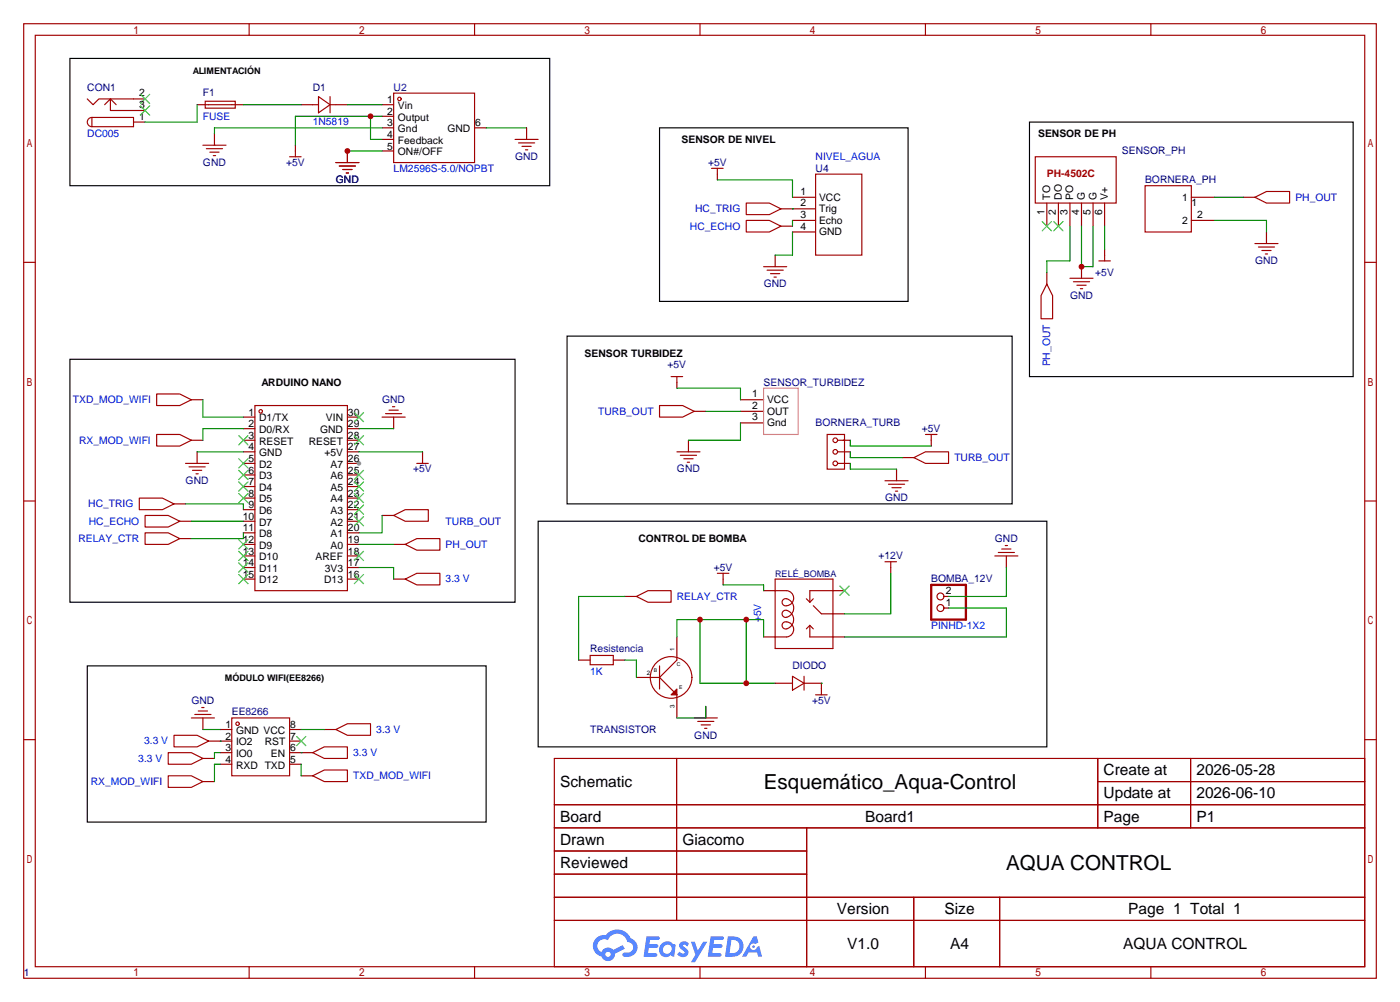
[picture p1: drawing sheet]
<svg xmlns="http://www.w3.org/2000/svg" width="308mm" height="220mm" viewBox="0 0 308 220" stroke-linecap="round" stroke-linejoin="round" font-family="sans-serif">
<g fill="none" stroke="#a10000" stroke-width=".25">
<path d="M5.2 5.2h297.2v209.6h-297.2zM7.7 7.7h292.1v204.5h-292.1zM54.7 5.2v2.5M104.3 5.2v2.5M153.8 5.2v2.5M203.3 5.2v2.5M252.9 5.2v2.5M5.2 57.6h2.5M299.8 57.6h2.6M5.2 110h2.5M299.8 110h2.6M5.2 162.4h2.5"/>
<path d="M121.8 166.5h178v45.7h-178zM121.8 176.7h178M148.7 166.5v35.6M241.2 166.5v15.2M241.2 171.6h58.6M261.6 166.5v15.2M299.8 162.4h2.6M121.8 181.7h178M121.8 186.8h55.4M121.8 197h178M121.8 191.9h55.4M177.2 181.7v30.5"/>
<path d="M200.8 197v15.2M219.6 197v15.2M54.7 212.2v2.6M104.3 212.2v2.6M121.8 202.1h178M153.8 212.2v2.6M203.3 212.2v2.6M252.9 212.2v2.6"/>
</g>
<g fill="#5487ff">
<path d="M149.5 206.9a1.3 1.3 0 0 1 1.9 .3l-.4 .6a.54 .54 0 0 0-1-.2l.2 .2a1.28 1.28 0 0 1 .8 2 1.53 1.53 0 0 1-2.2-.3l.5-.6 .8 .5a.31 .31 0 0 0 .3-.3 .31 .31 0 0 0-.2-.4 1.12 1.12 0 0 1-.7-1.8z"/>
<path d="M151.8 206.7h.8l.7 2 1.2-2h.9l-2.7 4.5h-.9l1-1.6z"/>
<path d="M142 205.5h2.3a.46 .46 0 0 1 .5 .1 .46 .46 0 0 1 .1 .5l-.3 .2h-1.8l-.1 1h1.6a.4 .4 0 0 1 .3 .4 .4 .4 0 0 1-.4 .4h-1.6l-.2 1.2 1.4-.1a.46 .46 0 0 1 .5 .1 .46 .46 0 0 1 .1 .5l-.4 .2h-2.6z"/>
<path d="M156.1 205.5h2.3a.47 .47 0 0 1 .5 .1 .47 .47 0 0 1 .1 .5l-.3 .2h-1.8l-.1 1h1.6a.4 .4 0 0 1 .4 .4 .4 .4 0 0 1-.5 .4h-1.6l-.2 1.1h1.4a.46 .46 0 0 1 .5 .1 .46 .46 0 0 1 .1 .5l-.4 .2h-2.6z"/>
<path d="M165.5 205.6h.8l.3 1.3-.6 .3a.75 .75 0 0 0-1.1 .3 .75 .75 0 0 0 .5 1.1 .75 .75 0 0 0 .9-.7l.5-.3 .6 2.4h-.8l-.3-.9h-1.8l-.5 .9h-1z"/>
<path d="M159.9 205.6l-.6 4.4h1.4a2.27 2.27 0 0 0 2.7-2.3 2.27 2.27 0 0 0-2.7-2.1zM160.7 206.3a1.5 1.5 0 0 1 1.8 1.6 1.5 1.5 0 0 1-1.9 1.3h-.3z"/>
<path d="M145.4 207.2a1.6 1.6 0 0 0-.4 2.3 1.6 1.6 0 0 0 2.3 .2l.8 .3 .3-2.4-.1-.3-.5-.1a1.58 1.58 0 0 0-2.4 0zM146 207.7a.98 .98 0 0 1 1.6 .4 .98 .98 0 0 1-1.1 1.3 .94 .94 0 0 1-.9-.7 .94 .94 0 0 1 .4-1z"/>
<path d="M131 206a2.37 2.37 0 0 0 1.1 4 1.54 1.54 0 0 0 1.8 1 1.54 1.54 0 0 0 1.2-1.6l2.2-1.1-.5-.8-2.1 1a1.57 1.57 0 0 0-2.6 .5 1.5 1.5 0 0 1-.7-2.1 1.5 1.5 0 0 1 2.2-.5 2.23 2.23 0 0 1 2.3-1.4 2.23 2.23 0 0 1 2 1.8 1.16 1.16 0 0 1 1.2 1.1 1.16 1.16 0 0 1-1.1 1.2h-.7a.47 .47 0 0 0-.5 .4 .47 .47 0 0 0 .4 .5 2.17 2.17 0 0 0 2.5-.9 2.17 2.17 0 0 0-.4-2.7l-.7-.4a3.2 3.2 0 0 0-5.5-.7l-1.1 .1zM133 209.5a.6 .6 0 0 1 1.2 0 .6 .6 0 0 1-1.2 0z"/>
<circle cx="165.6" cy="207.8" r=".28"/>
</g>
<g fill="none" stroke="#870000" stroke-width=".25">
<path d="M29.3 26.8h2.6M29.3 21.7h2.6M29.3 24.3h2.6M43.3 23h2.5M50.9 23h2.6M64.9 31.9v1.2M66.2 23h2.5M73.8 23h2.5M83.9 23h2.6M83.9 25.5h2.6M83.9 28.1h2.6M83.9 30.6h2.6"/>
<path d="M83.9 33.1h2.6M104.3 28.1h2.5M157.6 38.2v1.3M170.3 56v2.5M171.6 45.8h7.6M171.6 49.7h2.5M174.1 50.9h5.1M174.1 48.4h5.1M174.1 43.3h5.1M230 44.6v5.1M230 59.8v2.6M232.5 44.6v5.1"/>
<path d="M235.1 44.6v5.1M237.6 44.6v5.1M237.6 58.5v2.6M240.2 44.6v5.1M242.7 44.6v5.1M242.7 54.7v1.3M92.8 99.2v1.3M162.7 87.8h5.1M162.7 90.3h5.1M162.7 92.8h5.1M38.2 110.6h2.6M39.5 114.4h2.5"/>
<path d="M167.8 139.8h2.5M167.8 129.7h2.5M183 139.8h2.5M183 134.7h2.5M183 129.7h2.5M207.4 133.5h1M207.4 130.9h1"/>
<circle cx="206.6" cy="133.5" r=".76"/>
<circle cx="206.6" cy="130.9" r=".76"/>
</g>
<path d="M30.9 20.7l2 2M30.9 23.2l2 2.1M32.9 20.7l-2 2M32.9 23.2l-2 2.1M229 48.6l2 2.1M231 48.6l-2 2.1M231.5 48.6l2.1 2.1M233.6 48.6l-2.1 2.1M184.5 128.7l2.1 2M186.6 128.7l-2.1 2" fill="none" stroke="#3c3" stroke-width=".25"/>
<g fill="none" stroke="#a10000" stroke-width=".25">
<path d="M19.2 21.7l1.2 1.3 1.3-1.3h7.6M20.2 25.8h9.1v2h-9.1zM20.2 25.8a1.02 1.02 0 0 0-1 1 1.02 1.02 0 0 0 1 1M23 23l1.3-1.3v2.6h5M24.3 21.7l1.2 1.3M45.1 22.2h6.6v1.5h-6.6zM45.8 23h5.1M63.6 34.4h2.6M64.9 33.1v1.3M68.7 23h1.3M70 21.2l2.5 1.8-2.5 1.8zM72.5 23h1.3"/>
<path d="M72.5 21.2v3.6M86.5 20.4h17.8v15.3h-17.8zM156.3 37h2.6M157.6 37v1.2M179.2 38.2h10.2v17.8h-10.2zM227.5 34.4h17.7v10.2h-17.7zM164 44.6h5l2.6 1.2-2.6 1.3h-5zM164 48.4h5l2.6 1.3-2.6 1.2h-5zM167.8 58.5h5M168.5 59.3h3.6M241.4 57.3h2.6M242.7 56v1.3"/>
<path d="M169.3 60.1h2M170.1 60.8h.5M230 62.4l1.3 2.5v5.1h-2.6v-5.1zM235.1 61.1h5.1M235.8 61.8h3.6M236.6 62.6h2M237.4 63.4h.5M30.6 109.3h5.1l2.5 1.3-2.5 1.3h-5.1zM31.9 113.2h5.1l2.5 1.2-2.5 1.3h-5.1zM91.6 101.7h2.5M92.8 100.5v1.2M170.3 129.7h2.5a1.64 1.64 0 0 1 1.5 2 1.64 1.64 0 0 1-2.2 1.1 .83 .83 0 0 1 0-1.2 .83 .83 0 0 1 1.2 0 2.06 2.06 0 0 1 1 2.3 2.06 2.06 0 0 1-1.9 1.6 .82 .82 0 0 1-.4-1.2 .82 .82 0 0 1 1.2-.2 2.06 2.06 0 0 1 1.1 2.3 2.06 2.06 0 0 1-1.9 1.6 .79 .79 0 0 1-.5-.9 .79 .79 0 0 1 .9-.6 1.66 1.66 0 0 1 1.6 1.7 1.66 1.66 0 0 1-1.6 1.6h-2.5"/>
<path d="M170.3 127.1h12.7v15.3h-12.7zM177.2 131.4l.7 .8M177.9 137.3v2.5h5.1M177.9 137.3l.8 .7M177.9 137.3l-.7 .7M178.7 133l1.8 1.7h2.5M178.7 131.4l-.8 .8M183 129.7h-5.1v2.5"/>
<circle cx="87.8" cy="21.7" r=".38"/>
</g>
<path d="M204.6 128.4h7.6v7.6h-7.6z" fill="none" stroke="#a10000" stroke-width=".51"/>
<path d="M167.8 85.2h7.6v10.2h-7.6z" fill="none" stroke="#f69" stroke-width=".25"/>
<path d="M43.3 23v3.8h-11.4M53.5 23h12.7M76.3 23h7.6M106.8 28.1h8.9M157.6 39.5h16.5v3.8M174.1 45.8h.1M174.1 48.4v1.3M174.1 50.9v5.1h-3.8M237.6 49.7v8.8h2.6v-8.8M40.8 110.6h12.7v1.3" fill="none" stroke="#008700" stroke-width=".25"/>
<path d="M15.4 12.8h105.4v28h-105.4z" fill="none" stroke="#000" stroke-width=".25"/>
<circle cx="237.6" cy="58.5" r=".63" fill="#c00"/>
<path d="M81.4 25.5v5.1h2.5M83.9 25.5h-19v6.4M235.1 49.7v7.6h-5.1v2.5M242.7 49.7v5M148.7 85.2h14v2.6M155.1 90.3h7.6M162.7 92.8v3.8h-11.4M83.9 113.2v3.8h-5M158.9 128.4h8.9v1.3M195.7 125.9v8.8h-10.2M208.4 133.5h12.7v6.3h-35.6M221.1 124.6v6.3h-12.7" fill="none" stroke="#008700" stroke-width=".25"/>
<path d="M47.1 29.3v2.6M115.7 28.1v2.5M43.3 99.2v2.5M86.5 91.6v2.5M148.7 83.9v1.3M151.3 96.6v2.6M152.5 90.3h2.6M83.9 113.2h2.6M86.5 119.5h2.5M158.9 127.1v1.3M195.7 124.6v1.3M221.1 122v2.6" fill="none" stroke="#870000" stroke-width=".25"/>
<g fill="none" stroke="#a10000" stroke-width=".25">
<path d="M44.6 31.9h5.1M45.3 32.6h3.6M46.1 33.4h2M46.9 34.2h.5M113.2 30.6h5M113.9 31.4h3.6M114.7 32.1h2M115.4 32.9h.6M83.9 91.6h5.1M84.7 90.8h3.6M85.5 90h2M86.2 89.3h.5"/>
<path d="M144.9 89h5.1l2.5 1.3-2.5 1.3h-5.1zM147.4 82.7h2.6M148.7 99.2h5.1M148.7 82.7v1.2M149.5 99.9h3.5M40.8 101.7h5M41.5 102.5h3.6M42.3 103.3h2M43.1 104h.5M86.5 113.2l2.5-1.3h5.1v2.5h-5.1zM89 119.5l2.6-1.3h5v2.6h-5zM150.2 100.7h2.1"/>
<path d="M151 101.5h.5M220.9 119.8h.5M157.6 125.9h2.5M158.9 125.9v1.2M194.4 123.3h2.6M195.7 123.3v1.3M218.6 122h5M219.3 121.3h3.6M220.1 120.5h2"/>
</g>
<path d="M144.9 28.1h54.6v38.1h-54.6z" fill="none" stroke="#000" stroke-width=".25"/>
<circle cx="81.4" cy="25.5" r=".63" fill="#c00"/>
<path d="M76.3 33.1h7.6M83.9 28.1h-36.8v1.2" fill="none" stroke="#008700" stroke-width=".25"/>
<path d="M76.3 33.1v2.6" fill="none" stroke="#870000" stroke-width=".25"/>
<path d="M73.8 35.7h5.1M74.5 36.4h3.6M75.3 37.2h2M76.1 38h.5" fill="none" stroke="#a10000" stroke-width=".25"/>
<circle cx="76.3" cy="33.1" r=".63" fill="#c00"/>
<g fill="none" stroke="#870000" stroke-width=".25">
<path d="M261.7 43.3h5.1M261.7 48.4h5.1M273.2 43.3h2.5M278.3 50.9v2.6M185.5 99.2h1.3M185.5 96.6h1.3M204.6 96.6v1.3M185.5 101.7h1.3M197 103v2.5M198.2 100.5h2.6M148.7 139.8v5.1M139.8 148.7h5.1"/>
<path d="M148.7 152.5v5.1M155.1 155.1v2.5"/>
</g>
<g fill="none" stroke="#a10000" stroke-width=".25">
<path d="M251.6 40.8h10.1v10.1h-10.1zM275.7 43.3l2.6-1.3h5v2.6h-5zM275.7 53.5h5.1M276.5 54.2h3.5M277.2 55h2.1M278 55.8h.5M181.7 95.4h3.8v7.6h-3.8zM184 96.6h1.5h-.2M184 99.2h1.5M203.3 95.4h2.6M204.6 95.4v1.2M184 101.7h1.5"/>
<path d="M194.4 105.5h5.1M195.2 106.3h3.6M196 107.1h2M196.7 107.8h.5M200.8 100.5l2.5-1.3h5.1v2.5h-5.1zM144.9 146.2v5.1M148.7 144.9l-3.8 3.8 3.8 3.8M152.5 157.6h5.1M153.3 158.4h3.5M154.1 159.1h2M154.8 159.9h.5"/>
<circle cx="183.5" cy="96.6" r=".51"/>
<circle cx="183.5" cy="99.2" r=".51"/>
<circle cx="183.5" cy="101.7" r=".51"/>
<circle cx="147.4" cy="148.7" r="4.6"/>
</g>
<path d="M266.8 48.4h11.5v2.5M266.8 43.3h6.4M186.8 96.6v1.3h17.8M186.8 99.2v1.3h11.4M186.8 101.7v1.3h10.2M148.7 139.8v-3.8h19.1v3.8M153.8 136v14h16.5M164 136v14M155.1 155.1v2.5h-6.4" fill="none" stroke="#008700" stroke-width=".25"/>
<path d="M147.4 152.5l1.3-1.2v1.2z" fill="#a10000" stroke="#a10000" stroke-width=".25"/>
<g fill="#c00">
<circle cx="164" cy="136" r=".63"/>
<circle cx="164" cy="150" r=".63"/>
<circle cx="153.8" cy="136" r=".63"/>
</g>
<path d="M56 89h20.3v40.7h-20.3zM31.9 117h5.1l2.5 1.2-2.5 1.3h-5.1zM139.8 130.9l2.6-1.2h5v2.5h-5zM129.7 143.9h5v2h-5zM174.1 148.5l2.6 1.5-2.6 1.5zM176.7 148.5v3M179.2 152.5h2.5M180.5 151.3v1.2" fill="none" stroke="#a10000" stroke-width=".25"/>
<g fill="none" stroke="#870000" stroke-width=".25">
<path d="M53.5 91.6h2.5M53.5 94.1h2.5M53.5 96.6h2.5M53.5 99.2h2.5M39.5 118.2h2.5M53.5 101.7h2.5M53.5 104.3h2.5M53.5 106.8h2.5M53.5 109.3h2.5M53.5 111.9h2.5M53.5 114.4h2.5M53.5 117h2.5"/>
<path d="M53.5 119.5h2.5M76.3 101.7h2.6M76.3 104.3h2.6M76.3 106.8h2.6M76.3 109.3h2.6M76.3 111.9h2.6M76.3 114.4h2.6M76.3 117h2.6M76.3 119.5h2.6M53.5 122h2.5M53.5 124.6h2.5M53.5 127.1h2.5"/>
<path d="M76.3 122h2.6M76.3 124.6h2.6M76.3 127.1h2.6M137.3 130.9h2.5M127.1 144.9h2.6M134.7 144.9h2.6M170.3 150h3.8M176.7 150h3.8v1.3"/>
</g>
<path d="M137.3 130.9h-10.2v14M137.3 144.9h2.5v3.8M180.5 150h.1" fill="none" stroke="#008700" stroke-width=".25"/>
<path d="M226.2 26.8h71.1v55.9h-71.1zM124.6 73.8h97.8v36.8h-97.8zM118.2 114.4h111.8v49.6h-111.8z" fill="none" stroke="#000" stroke-width=".25"/>
<g fill="none" stroke="#3c3" stroke-width=".25">
<path d="M52.5 95.6l2 2.1M54.5 95.6l-2 2.1M52.5 100.7l2 2M52.5 103.3l2 2M52.5 105.8l2 2M52.5 108.3l2 2.1M52.5 118.5l2 2M54.5 100.7l-2 2M54.5 103.3l-2 2M54.5 105.8l-2 2M54.5 108.3l-2 2.1M54.5 118.5l-2 2"/>
<path d="M77.9 113.4l2 2M77.9 110.9l2 2M77.9 108.3l2 2.1M77.9 105.8l2 2M77.9 103.3l2 2M79.9 113.4l-2 2M79.9 110.9l-2 2M79.9 108.3l-2 2.1M79.9 105.8l-2 2M79.9 103.3l-2 2M52.5 121l2 2.1M52.5 123.6l2 2"/>
<path d="M52.5 126.1l2 2M54.5 121l-2 2.1M54.5 123.6l-2 2M54.5 126.1l-2 2M77.9 121l2 2.1M77.9 126.1l2 2M79.9 126.1l-2 2M79.9 121l-2 2.1"/>
</g>
<circle cx="78.9" cy="101.7" r=".51" fill="#999"/>
<g fill="none" stroke="#870000" stroke-width=".25">
<path d="M42 96.6h2.6M42 87.8h2.6M76.3 99.2h2.6M76.3 96.6h2.6M76.3 94.1h2.6M76.3 91.6h2.6M86.5 127.1h2.5M44.6 157.6v2.5M44.6 166.5h2.5M44.6 171.6h2.5M45.8 162.7h5.1M48.4 160.1h2.5"/>
<path d="M48.4 165.2h2.5M48.4 167.8h2.5M63.6 160.1h2.6M63.6 162.7h2.6M63.6 165.2h5.1M63.6 167.8h2.6M66.2 170.3h2.5M71.2 160.1h2.6"/>
</g>
<path d="M77.9 95.6l2 2.1M77.9 90.6l2 2M79.9 95.6l-2 2.1M79.9 90.6l-2 2M65.2 161.7l2 2M67.2 161.7l-2 2" fill="none" stroke="#3c3" stroke-width=".25"/>
<g fill="none" stroke="#a10000" stroke-width=".25">
<path d="M34.4 95.4h5.1l2.5 1.2-2.5 1.3h-5.1zM34.4 86.5h5.1l2.5 1.3-2.5 1.2h-5.1zM89 127.1l2.6-1.2h5v2.5h-5zM42 157.6h5.1M42.8 156.8h3.6M43.6 156.1h2M44.3 155.3h.5M50.9 157.6h12.7v12.7h-12.7zM37 165.2h5l2.6 1.3-2.6 1.3h-5zM37 170.3h5l2.6 1.3-2.6 1.2h-5zM38.2 161.4h5.1l2.5 1.3-2.5 1.3h-5.1zM68.7 165.2l2.5-1.2h5.1v2.5h-5.1z"/>
<path d="M68.7 170.3l2.5-1.3h5.1v2.6h-5.1zM73.8 160.1l2.5-1.2h5.1v2.5h-5.1z"/>
<circle cx="57.3" cy="90.3" r=".38"/>
<circle cx="52.2" cy="158.9" r=".38"/>
</g>
<g fill="none" stroke="#008700" stroke-width=".25">
<path d="M43.3 99.2h10.2M44.6 87.8v3.8h8.9M53.5 94.1h-8.9v2.5M78.9 99.2h13.9M78.9 94.1h7.6M42 114.4h11.5M53.5 117v1.2h-11.5M78.9 119.5h7.6M78.9 124.6h7.6v2.5M44.6 160.1h3.8M48.4 162.7h.1M48.4 165.2h-1.3v1.3"/>
<path d="M48.4 167.8h-1.3v3.8M66.2 165.2h.1M66.2 160.1h5M66.2 167.8v2.5"/>
</g>
<path d="M15.4 78.9h97.8v53.3h-97.8zM19.2 146.2h87.6v34.3h-87.6z" fill="none" stroke="#000" stroke-width=".25"/>
<g font-size="4.5">
<text x="167.8" y="173.3">Esquemático_Aqua-Control</text>
<text x="221" y="191.1">AQUA CONTROL</text>
</g>
<g font-size="3.4">
<text x="123.1" y="172.7">Schematic</text>
<text x="242.5" y="170.2">Create at</text>
<text x="262.9" y="170.2">2026-05-28</text>
<text x="242.5" y="175.3">Update at</text>
<text x="262.9" y="175.3">2026-06-10</text>
<text x="123.1" y="180.4">Board</text>
<text x="123.1" y="185.4">Drawn</text>
<text x="149.9" y="185.4">Giacomo</text>
<text x="190.1" y="180.4">Board1</text>
<text x="242.5" y="180.4">Page</text>
<text x="262.9" y="180.4">P1</text>
<text x="123.1" y="190.5">Reviewed</text>
<text x="183.9" y="200.7">Version</text>
<text x="207.5" y="200.7">Size</text>
<text x="247.9" y="200.7">Page 1 Total 1</text>
<text x="186.1" y="208.3">V1.0</text>
<text x="208.8" y="208.3">A4</text>
<text x="246.8" y="208.3">AQUA CONTROL</text>
</g>
<g font-size="2.3" fill="#000080">
<text x="19.2" y="19.9">CON1</text>
<text x="44.6" y="21.2">F1</text>
<text x="68.7" y="19.9">D1</text>
<text x="86.5" y="19.9">U2</text>
<text x="113.2" y="35.1">GND</text>
<text x="246.5" y="33.9">SENSOR_PH</text>
<text x="44.6" y="36.4">GND</text>
<text x="62.8" y="36.4">+5V</text>
<text x="73.8" y="40.2">GND</text>
<text x="155.6" y="36.4">+5V</text>
<text x="179.2" y="37.7">U4</text>
<text x="251.6" y="40.2">BORNERA_PH</text>
<text x="275.7" y="58">GND</text>
<text x="167.8" y="63.1">GND</text>
<text x="235.1" y="65.6">GND</text>
<text x="240.6" y="60.5">+5V</text>
<text x="146.7" y="80.9">+5V</text>
<text x="84" y="88.5">GND</text>
<text x="167.8" y="84.7">SENSOR_TURBIDEZ</text>
<text x="179.2" y="93.6">BORNERA_TURB</text>
<text x="202.5" y="94.8">+5V</text>
<text x="40.8" y="106.3">GND</text>
<text x="90.8" y="103.7">+5V</text>
<text x="148.7" y="103.7">GND</text>
<text x="194.5" y="110.1">GND</text>
<text x="218.6" y="119">GND</text>
<text x="156.8" y="125.3">+5V</text>
<text x="193" y="122.8">+12V</text>
<text x="204.6" y="127.9">BOMBA_12V</text>
<text x="129.7" y="143.1">Resistencia</text>
<text x="174.1" y="146.9">DIODO</text>
<text x="42.1" y="154.5">GND</text>
<text x="178.4" y="154.5">+5V</text>
<text x="50.9" y="157.1">EE8266</text>
<text x="129.7" y="160.9">TRANSISTOR</text>
<text x="152.5" y="162.1">GND</text>
<text x="5.2" y="214.2">1</text>
</g>
<g font-size="2.3">
<text x="30.6" y="21.2">2</text>
<text x="30.6" y="23.7">3</text>
<text x="85.1" y="22.7">1</text>
<text x="87.4" y="23.9">Vin</text>
<text x="30.6" y="26.3">1</text>
<text x="85.1" y="25.2">2</text>
<text x="85.1" y="27.8">3</text>
<text x="87.4" y="26.5">Output</text>
<text x="87.4" y="29">Gnd</text>
<text x="98.3" y="29">GND</text>
<text x="104.4" y="27.8">6</text>
<text x="85.1" y="30.3">4</text>
<text x="85.1" y="32.8">5</text>
<text x="87.4" y="31.6">Feedback</text>
<text x="87.4" y="34.1">ON#/OFF</text>
<text x="149.8" y="31.3">SENSOR DE NIVEL</text>
<text x="228.1" y="30.1">SENSOR DE PH</text>
<text x="175.9" y="47.8">3</text>
<text x="175.9" y="45.3">2</text>
<text x="175.9" y="42.8">1</text>
<text x="180" y="46.6">Trig</text>
<text x="180" y="44">VCC</text>
<text x="229.5" y="47.1" transform="rotate(-90 229.5 47.1)">1</text>
<text x="230.7" y="43.8" transform="rotate(-90 230.7 43.8)">TO</text>
<text x="232" y="47.1" transform="rotate(-90 232 47.1)">2</text>
<text x="233.3" y="43.8" transform="rotate(-90 233.3 43.8)">DO</text>
<text x="234.5" y="47.1" transform="rotate(-90 234.5 47.1)">3</text>
<text x="235.8" y="43.8" transform="rotate(-90 235.8 43.8)">PO</text>
<text x="237.1" y="47.1" transform="rotate(-90 237.1 47.1)">4</text>
<text x="238.3" y="43.8" transform="rotate(-90 238.3 43.8)">G</text>
<text x="239.6" y="47.1" transform="rotate(-90 239.6 47.1)">5</text>
<text x="240.9" y="43.8" transform="rotate(-90 240.9 43.8)">G</text>
<text x="242.2" y="47.1" transform="rotate(-90 242.2 47.1)">6</text>
<text x="243.4" y="43.8" transform="rotate(-90 243.4 43.8)">V+</text>
<text x="259.7" y="44">1</text>
<text x="261.8" y="45.3">1</text>
<text x="263" y="47.8">2</text>
<text x="175.9" y="50.4">4</text>
<text x="180" y="51.7">GND</text>
<text x="180" y="49.1">Echo</text>
<text x="259.7" y="49.1">2</text>
<text x="128.4" y="78.3">SENSOR TURBIDEZ</text>
<text x="57.4" y="84.7">ARDUINO NANO</text>
<text x="165.2" y="87.2">1</text>
<text x="165.2" y="89.8">2</text>
<text x="168.5" y="88.5">VCC</text>
<text x="54.6" y="91.3">1</text>
<text x="54.6" y="93.8">2</text>
<text x="56.9" y="92.5">D1/TX</text>
<text x="56.9" y="95.1">D0/RX</text>
<text x="70.3" y="95.1">GND</text>
<text x="71.6" y="92.5">VIN</text>
<text x="76.5" y="93.8">29</text>
<text x="76.5" y="91.3">30</text>
<text x="165.2" y="92.3">3</text>
<text x="168.5" y="91">OUT</text>
<text x="168.5" y="93.6">Gnd</text>
<text x="54.6" y="96.3">3</text>
<text x="54.6" y="98.9">4</text>
<text x="54.6" y="101.4">5</text>
<text x="56.9" y="97.6">RESET</text>
<text x="56.9" y="100.1">GND</text>
<text x="67.8" y="97.6">RESET</text>
<text x="71.3" y="100.1">+5V</text>
<text x="76.5" y="101.4">26</text>
<text x="76.5" y="98.9">27</text>
<text x="76.5" y="96.3">28</text>
<text x="54.6" y="104">6</text>
<text x="54.6" y="106.5">7</text>
<text x="56.9" y="102.7">D2</text>
<text x="56.9" y="105.2">D3</text>
<text x="56.9" y="107.8">D4</text>
<text x="72.6" y="107.8">A5</text>
<text x="72.6" y="105.2">A6</text>
<text x="72.6" y="102.7">A7</text>
<text x="76.5" y="106.5">24</text>
<text x="76.5" y="104">25</text>
<text x="54.6" y="109">8</text>
<text x="54.6" y="111.6">9</text>
<text x="56.9" y="110.3">D5</text>
<text x="56.9" y="112.8">D6</text>
<text x="72.6" y="112.8">A3</text>
<text x="72.6" y="110.3">A4</text>
<text x="76.5" y="111.6">22</text>
<text x="76.5" y="109">23</text>
<text x="53.4" y="114.1">10</text>
<text x="53.4" y="116.7">11</text>
<text x="53.4" y="119.2">12</text>
<text x="56.9" y="115.4">D7</text>
<text x="56.9" y="117.9">D8</text>
<text x="72.6" y="117.9">A1</text>
<text x="72.6" y="115.4">A2</text>
<text x="76.5" y="119.2">19</text>
<text x="76.5" y="116.7">20</text>
<text x="76.5" y="114.1">21</text>
<text x="140.3" y="119">CONTROL DE BOMBA</text>
<text x="53.4" y="121.7">13</text>
<text x="53.4" y="124.3">14</text>
<text x="56.9" y="120.5">D9</text>
<text x="56.9" y="123">D10</text>
<text x="56.9" y="125.5">D11</text>
<text x="69.3" y="123">AREF</text>
<text x="71.4" y="125.5">3V3</text>
<text x="72.6" y="120.5">A0</text>
<text x="76.5" y="124.3">17</text>
<text x="76.5" y="121.7">18</text>
<text x="53.4" y="126.8">15</text>
<text x="56.9" y="128.1">D12</text>
<text x="71.2" y="128.1">D13</text>
<text x="76.5" y="126.8">16</text>
<text x="207.8" y="130.4">2</text>
<text x="207.8" y="132.9">1</text>
<text x="49.5" y="159.8">1</text>
<text x="51.9" y="161.1">GND VCC</text>
<text x="63.8" y="159.8">8</text>
<text x="49.5" y="167.5">4</text>
<text x="49.5" y="164.9">3</text>
<text x="49.5" y="162.4">2</text>
<text x="51.9" y="166.2">IO0</text>
<text x="51.9" y="163.6">IO2</text>
<text x="58.2" y="163.6">RST</text>
<text x="59.5" y="166.2">EN</text>
<text x="63.8" y="162.4">7</text>
<text x="63.8" y="164.9">6</text>
<text x="63.8" y="167.5">5</text>
<text x="51.9" y="168.7">RXD TXD</text>
</g>
<g font-size="2.3" fill="#00f">
<text x="44.6" y="26.3">FUSE</text>
<text x="68.7" y="27.5">1N5819</text>
<text x="19.2" y="30.1">DC005</text>
<text x="179.2" y="35.1">NIVEL_AGUA</text>
<text x="86.5" y="37.7">LM2596S-5.0/NOPBT</text>
<text x="152.7" y="46.6">HC_TRIG</text>
<text x="284.6" y="44">PH_OUT</text>
<text x="151.6" y="50.4">HC_ECHO</text>
<text x="230.7" y="80.4" transform="rotate(-90 230.7 80.4)">PH_OUT</text>
<text x="16" y="88.5">TXD_MOD_WIFI</text>
<text x="131.4" y="91">TURB_OUT</text>
<text x="17.4" y="97.4">RX_MOD_WIFI</text>
<text x="209.7" y="101.2">TURB_OUT</text>
<text x="19.4" y="111.3">HC_TRIG</text>
<text x="17.3" y="119">RELAY_CTR</text>
<text x="19.5" y="115.2">HC_ECHO</text>
<text x="97.9" y="115.2">TURB_OUT</text>
<text x="97.9" y="120.2">PH_OUT</text>
<text x="97.9" y="127.9">3.3 V</text>
<text x="148.7" y="131.7">RELAY_CTR</text>
<text x="167.2" y="136.7" transform="rotate(-90 167.2 136.7)">+5V</text>
<text x="204.6" y="138">PINHD-1X2</text>
<text x="129.7" y="148.2">1K</text>
<text x="82.7" y="160.9">3.3 V</text>
<text x="30.4" y="167.2">3.3 V</text>
<text x="31.7" y="163.4">3.3 V</text>
<text x="77.6" y="166">3.3 V</text>
<text x="19.9" y="172.3">RX_MOD_WIFI</text>
<text x="77.6" y="171">TXD_MOD_WIFI</text>
</g>
<text font-size="2.3" fill="#a00000" x="230" y="39">PH-4502C</text>
<g font-size="2">
<text x="42.4" y="16.2">ALIMENTACIÓN</text>
<text x="49.4" y="149.5">MÓDULO WIFI(EE8266)</text>
</g>
<text font-size="2" fill="#000080" x="170.3" y="126.7">RELÉ_BOMBA</text>
<g font-size="1.4">
<text x="148.2" y="142.9" transform="rotate(-90 148.2 142.9)">1</text>
<text x="142.1" y="148.2">2</text>
<text x="148.2" y="155.3" transform="rotate(-90 148.2 155.3)">3</text>
</g>
<g font-size="1.1">
<text x="143.6" y="147.5">B</text>
<text x="148.7" y="146.3">C</text>
<text x="149.2" y="151.3">E</text>
</g>
</svg>
